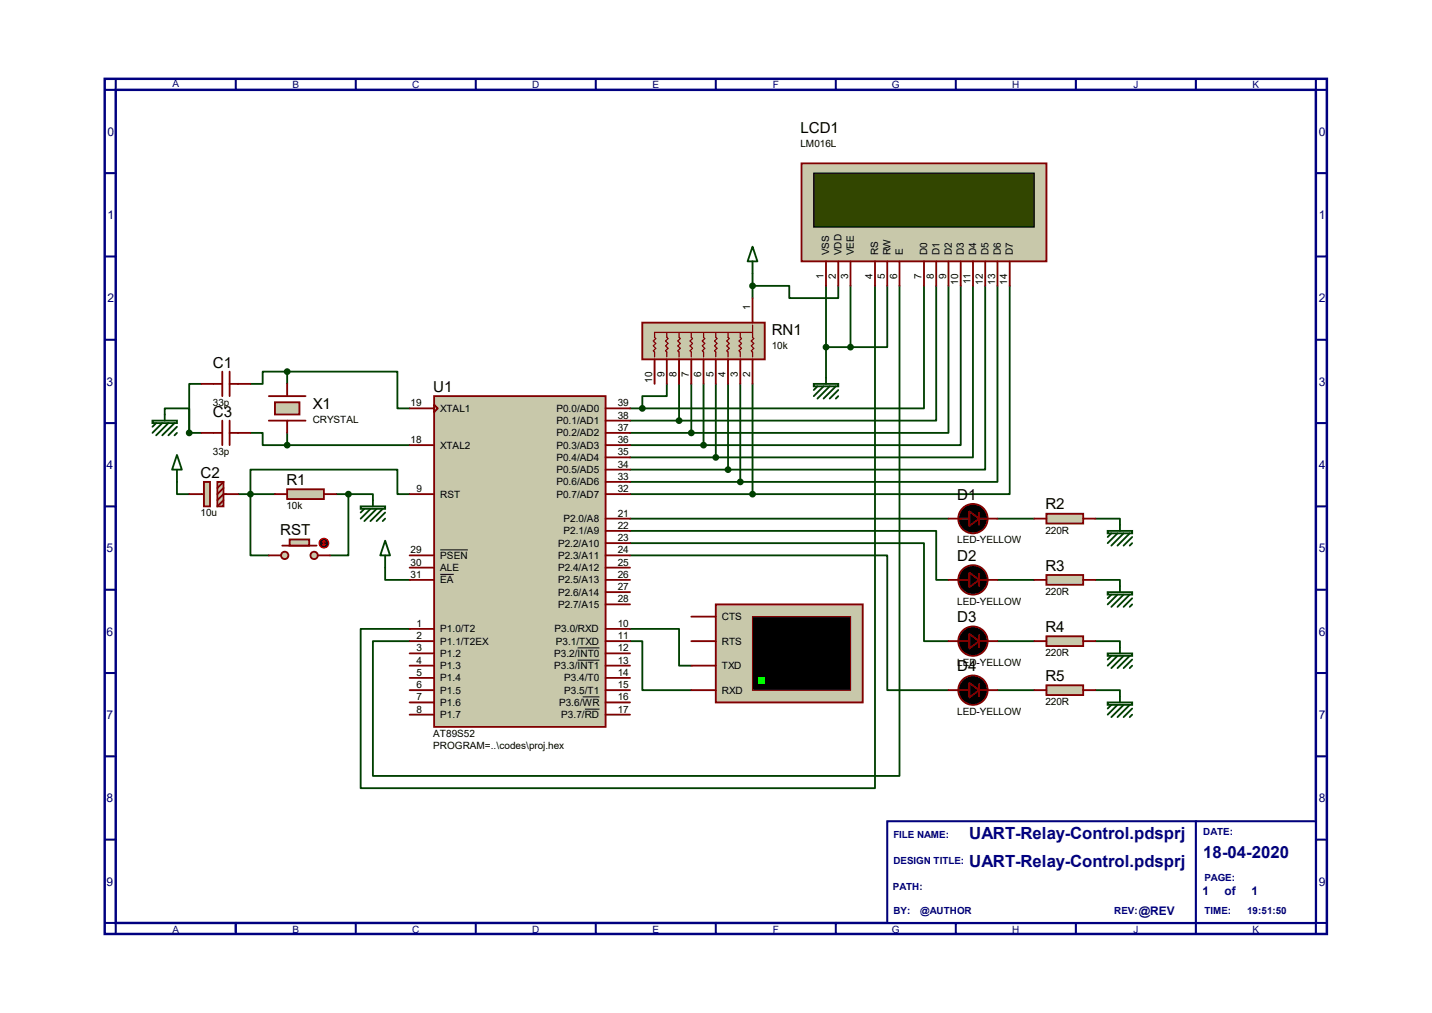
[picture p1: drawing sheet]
<svg xmlns="http://www.w3.org/2000/svg" width="297mm" height="210mm" viewBox="0 0 297 210" stroke-linecap="round" stroke-linejoin="round" font-family="sans-serif">
<path d="M21.7 16.3h253.5v177.3h-253.5zM24 18.6h248.9v172.7h-248.9z" fill="none" stroke="#000080" stroke-width=".51"/>
<path d="M24 16.3v2.3h-2.3M48.9 16.3v2.3" fill="none" stroke="#000080" stroke-width=".42"/>
<path d="M184 170.3h88.9v21h-88.9z" fill="#fff" stroke="#000080" stroke-width=".42"/>
<g fill="none" stroke="#000080" stroke-width=".42">
<path d="M73.8 16.3v2.3M98.7 16.3v2.3M123.6 16.3v2.3M148.5 16.3v2.3M173.4 16.3v2.3M198.2 16.3v2.3M223.1 16.3v2.3M248 16.3v2.3M272.9 16.3v2.3h2.3M21.7 35.9h2.3M272.9 35.9h2.3M21.7 53.2h2.3"/>
<path d="M272.9 53.2h2.3M21.7 70.4h2.3M272.9 70.4h2.3M21.7 87.7h2.3M272.9 87.7h2.3M21.7 105h2.3M272.9 105h2.3M21.7 122.3h2.3M21.7 139.5h2.3M272.9 122.3h2.3M272.9 139.5h2.3M21.7 156.8h2.3"/>
<path d="M272.9 156.8h2.3M21.7 174.1h2.3M248 170.3v23.3M272.9 174.1h2.3M21.7 191.3h2.3v2.3M48.9 191.3v2.3M73.8 191.3v2.3M98.7 191.3v2.3M123.6 191.3v2.3M148.5 191.3v2.3M173.4 191.3v2.3M198.2 191.3v2.3"/>
<path d="M223.1 191.3v2.3M275.2 191.3h-2.3v2.3"/>
</g>
<g fill="none" stroke="#004000" stroke-width=".38">
<path d="M156.1 59.3h7.6v2.5h10.2v-2.5M156.1 56.7v5.1M171.3 59.3v19M176.4 59.3v12.7M181.5 59.3v104.1h-106.7v-33h10.2M184 59.3v12.7h-7.6M186.6 59.3v101.6h-109.3v-28h7.7M191.6 59.3v25.4h-58.4M194.2 59.3v27.9h-53.4M196.7 59.3v30.4h-53.3M199.3 59.3v33h-53.4M201.8 59.3v35.5h-53.3"/>
<path d="M204.3 59.3v38.1h-53.3M206.9 59.3v40.6h-53.4M209.4 59.3v43.1h-53.3M41.8 79.6h-2.6v10.1M59.6 77h-5.1v2.6h-2.6M59.6 77h22.8v7.7h2.6M59.6 77v2.6M138.3 79.6v2.5h-5.1v2.6M140.8 79.6v7.6M143.4 79.6v10.1M145.9 79.6v12.7M148.5 79.6v15.2"/>
<path d="M151 79.6v17.8M153.5 79.6v20.3M156.1 79.6v22.8M171.3 72h5.1M34.2 85.9v-1.2h5v5M36.7 99.9v2.5h2.5M39.2 89.7h2.6M51.9 89.7h2.6v2.6h5.1M59.6 92.3h25.4M59.6 89.7v2.6M130.7 89.7h12.7M130.7 84.7h2.5"/>
<path d="M130.7 87.2h10.1M130.7 92.3h15.2M130.7 94.8h17.8M130.7 97.4h20.3M130.7 99.9h22.8M49.4 102.4h7.6M69.7 102.4h2.6M72.3 102.4h5v1.3M72.3 102.4v12.7h-3.8M79.9 117.7v2.5h5.1M85 102.4h-2.6v-5h-30.5v17.7h3.9M130.7 110.1h63.5v10.1h2.5"/>
<path d="M130.7 112.6h60.9v20.3h5.1M130.7 115.1h53.3v28h12.7M130.7 102.4h25.4M130.7 107.5h66M206.9 107.5h7.6M227.2 107.5h5.1v1.3M130.7 132.9h2.5v10.2h10.2M130.7 130.4h10.1v7.6h2.6M206.9 120.2h7.6M206.9 132.9h7.6M227.2 120.2h5.1v1.3M227.2 132.9h5.1v1.3"/>
<path d="M206.9 143.1h7.6M227.2 143.1h5.1v1.3"/>
</g>
<path d="M90 82.1h35.6v68.6h-35.6z" fill="#c8c8aa" stroke="#800000" stroke-width=".38"/>
<g fill="none" stroke="#800000" stroke-width=".38">
<path d="M85 92.3h5M85 84.7h5M90 83.9l.8 .8-.8 .7zM125.6 92.3h5.1M125.6 84.7h5.1M125.6 87.2h5.1M125.6 89.7h5.1M125.6 94.8h5.1M125.6 97.4h5.1M125.6 99.9h5.1M85 117.7h5M85 115.1h5"/>
<path d="M85 102.4h5M125.6 117.7h5.1M125.6 115.1h5.1M125.6 102.4h5.1M125.6 107.5h5.1M125.6 110.1h5.1M125.6 112.6h5.1M85 120.2h5M85 130.4h5M85 132.9h5M85 135.5h5M85 138h5"/>
<path d="M125.6 120.2h5.1M125.6 130.4h5.1M125.6 132.9h5.1M125.6 135.5h5.1M125.6 138h5.1M125.6 125.3h5.1M125.6 122.8h5.1M85 140.5h5M85 143.1h5M85 145.6h5M85 148.2h5M125.6 140.5h5.1"/>
<path d="M125.6 143.1h5.1M125.6 145.6h5.1M125.6 148.2h5.1"/>
</g>
<path d="M91.3 119.1h2.8M91.3 114h5.7M119.8 134.3h4.5M119.8 136.9h4.5M120.9 144.5h3.4M121.3 147h3" fill="none" stroke="#000" stroke-width=".21"/>
<g fill="#c8c8aa" stroke="#800000" stroke-width=".38">
<path d="M42.3 99.9h1.3v5.1h-1.3z"/>
<path d="M45.1 99.9h1.3v5.1h-1.3z"/>
</g>
<g fill="none" stroke="#800000" stroke-width=".38">
<path d="M41.8 79.6h4.3M46.1 77v5.1M47.6 77v5.1M47.6 79.6h4.3M41.8 89.7h4.3M46.1 87.2v5.1M46.4 99.9l-1.3 1.3M47.6 87.2v5.1M47.6 89.7h4.3M39.2 102.4h3.1M46.4 101.2l-1.3 1.2M46.4 103.7l-1.3 1.3"/>
<path d="M49.4 102.4h-3l-1.3 1.3"/>
</g>
<g fill="#004000" stroke="#004000" stroke-width=".38">
<circle cx="51.9" cy="102.4" r=".51"/>
<circle cx="39.2" cy="89.7" r=".51"/>
</g>
<path d="M31.6 87.2h5.1v.5h-5.1zM32.4 87.7l-.8 .8M33.7 87.7l-2.1 2M34.2 85.9v1.3M34.9 87.7l-2.5 2.6M36.2 87.7l-2.5 2.6M36.7 94.3l1 3.1h-2zM36.7 88.5l-1.8 1.8M36.7 89.7l-.5 .6M36.7 97.4v2.5M79.9 112.1l1 3h-2zM79.9 115.1v2.6" fill="none" stroke="#004000" stroke-width=".38"/>
<path d="M133.2 66.9h25.4v7.6h-25.4z" fill="#c8c8aa" stroke="#800000" stroke-width=".38"/>
<path d="M138.3 68.9v1l.3 .3-.6 .5 .6 .5-.6 .5 .6 .5-.6 .5 .3 .3v1M140.8 68.9v1l.3 .3-.5 .5 .5 .5-.5 .5 .5 .5-.5 .5 .2 .3v1M143.4 68.9v1l.2 .3-.5 .5 .5 .5-.5 .5 .5 .5-.5 .5 .3 .3v1M145.9 68.9v1l.3 .3-.5 .5 .5 .5-.5 .5 .5 .5-.5 .5 .2 .3v1M148.5 68.9v1l.2 .3-.5 .5 .5 .5-.5 .5 .5 .5-.5 .5 .3 .3v1M151 68.9v1l.3 .3-.6 .5 .6 .5-.6 .5 .6 .5-.6 .5 .3 .3v1M153.5 68.9v1l.3 .3-.5 .5 .5 .5-.5 .5 .5 .5-.5 .5 .2 .3v1M156.1 67.4v2.5l.2 .3-.5 .5 .5 .5-.5 .5 .5 .5-.5 .5 .3 .3v1M156.1 68.9h-20.3v1l.2 .3-.5 .5 .5 .5-.5 .5 .5 .5-.5 .5 .3 .3v1" fill="none" stroke="#800000" stroke-width=".25"/>
<path d="M135.8 74.5v5.1M138.3 74.5v5.1M140.8 74.5v5.1M143.4 74.5v5.1M145.9 74.5v5.1M148.5 74.5v5.1M151 74.5v5.1M153.5 74.5v5.1M156.1 61.8v5.1M156.1 74.5v5.1" fill="none" stroke="#800000" stroke-width=".38"/>
<path d="M156.1 51.1l1 3.1h-2zM156.1 54.2v2.5" fill="none" stroke="#004000" stroke-width=".38"/>
<g fill="#004000" stroke="#004000" stroke-width=".38">
<circle cx="133.2" cy="84.7" r=".51"/>
<circle cx="140.8" cy="87.2" r=".51"/>
<circle cx="143.4" cy="89.7" r=".51"/>
<circle cx="145.9" cy="92.3" r=".51"/>
<circle cx="148.5" cy="94.8" r=".51"/>
<circle cx="151" cy="97.4" r=".51"/>
<circle cx="153.5" cy="99.9" r=".51"/>
<circle cx="156.1" cy="102.4" r=".51"/>
</g>
<path d="M166.2 33.9h50.8v20.3h-50.8z" fill="#c8c8aa" stroke="#800000" stroke-width=".38"/>
<path d="M168.8 35.9h45.7v11.2h-45.7z" fill="#324600" stroke="#000" stroke-width=".25"/>
<g fill="none" stroke="#800000" stroke-width=".38">
<path d="M171.3 54.2v5.1M173.9 54.2v5.1M176.4 54.2v5.1M181.5 54.2v5.1M184 54.2v5.1M186.6 54.2v5.1M191.6 54.2v5.1M194.2 54.2v5.1M196.7 54.2v5.1M199.3 54.2v5.1M201.8 54.2v5.1M204.3 54.2v5.1"/>
<path d="M206.9 54.2v5.1M209.4 54.2v5.1"/>
</g>
<path d="M168.8 79.6h5.1v.5h-5.1zM171.3 78.3v1.3M169.5 80.1l-.7 .8M170.8 80.1l-2 2M172.1 80.1l-2.6 2.5M173.4 80.1l-2.6 2.5M173.9 80.9l-1.8 1.7M173.9 82.1l-.5 .5" fill="none" stroke="#004000" stroke-width=".38"/>
<g fill="#004000" stroke="#004000" stroke-width=".38">
<circle cx="171.3" cy="72" r=".51"/>
<circle cx="176.4" cy="72" r=".51"/>
<circle cx="156.1" cy="59.3" r=".51"/>
<circle cx="59.6" cy="77" r=".51"/>
<circle cx="59.6" cy="92.3" r=".51"/>
</g>
<path d="M148.5 125.3h30.4v20.3h-30.4z" fill="#c8c8aa" stroke="#800000" stroke-width=".38"/>
<path d="M156.1 127.8h20.3v15.3h-20.3z" fill="#000" stroke="#800000" stroke-width=".25"/>
<path d="M157.4 140.5h1.2v1.3h-1.2z" fill="#0f0"/>
<path d="M196.7 107.5h4.3M203.1 106.3v2.5M203.1 107.5h3.8M143.4 132.9h5.1M143.4 138h5.1M143.4 127.8h5.1M143.4 143.1h5.1" fill="none" stroke="#800000" stroke-width=".38"/>
<g fill="#000" stroke="#800000" stroke-width=".38">
<path d="M201 106l2.1 1.5-2.1 1.6z"/>
<circle cx="201.8" cy="107.5" r="3"/>
</g>
<path d="M217 106.5h7.7v2h-7.7z" fill="#c8c8aa" stroke="#800000" stroke-width=".38"/>
<path d="M203.1 119v2.5M214.5 107.5h2.5M224.7 107.5h2.5M196.7 120.2h4.3M203.1 120.2h3.8" fill="none" stroke="#800000" stroke-width=".38"/>
<g fill="none" stroke="#004000" stroke-width=".38">
<path d="M74.8 105h5.1v.5h-5.1zM75.6 105.5l-.8 .8M76.8 105.5l-2 2M77.3 103.7v1.3M78.1 105.5l-2.5 2.5M79.4 105.5l-2.6 2.5M79.9 106.3l-1.8 1.7M79.9 107.5l-.5 .5M229.7 110.1h5.1v.5h-5.1zM230.5 110.6l-.8 .7M231.8 110.6l-2.1 2M232.3 108.8v1.3"/>
<path d="M233 110.6l-2.5 2.5M234.3 110.6l-2.5 2.5M234.8 111.3l-1.8 1.8M234.8 112.6l-.5 .5"/>
</g>
<g fill="#000" stroke="#800000" stroke-width=".38">
<path d="M201 118.7l2.1 1.5-2.1 1.6z"/>
<circle cx="201.8" cy="120.2" r="3"/>
</g>
<path d="M217 119.2h7.7v2h-7.7z" fill="#c8c8aa" stroke="#800000" stroke-width=".38"/>
<path d="M214.5 120.2h2.5M224.7 120.2h2.5" fill="none" stroke="#800000" stroke-width=".38"/>
<path d="M229.7 122.8h5.1v.5h-5.1zM230.5 123.3l-.8 .7M231.8 123.3l-2.1 2M232.3 121.5v1.3M233 123.3l-2.5 2.5M234.3 123.3l-2.5 2.5M234.8 124l-1.8 1.8M234.8 125.3l-.5 .5" fill="none" stroke="#004000" stroke-width=".38"/>
<path d="M217 131.9h7.7v2h-7.7z" fill="#c8c8aa" stroke="#800000" stroke-width=".38"/>
<path d="M214.5 132.9h2.5M224.7 132.9h2.5" fill="none" stroke="#800000" stroke-width=".38"/>
<path d="M229.7 135.5h5.1v.5h-5.1zM230.5 136l-.8 .7M231.8 136l-2.1 2M232.3 134.2v1.3M233 136l-2.5 2.5M234.3 136l-2.5 2.5M234.8 136.7l-1.8 1.8M234.8 138l-.5 .5" fill="none" stroke="#004000" stroke-width=".38"/>
<path d="M217 142.1h7.7v2h-7.7z" fill="#c8c8aa" stroke="#800000" stroke-width=".38"/>
<path d="M196.7 132.9h4.3M203.1 131.7v2.5M203.1 132.9h3.8M196.7 143.1h4.3M203.1 143.1h3.8M203.1 141.8v2.6M214.5 143.1h2.5M224.7 143.1h2.5" fill="none" stroke="#800000" stroke-width=".38"/>
<path d="M229.7 145.6h5.1v.5h-5.1zM230.5 146.1l-.8 .8M231.8 146.1l-2.1 2.1M232.3 144.4v1.2M233 146.1l-2.5 2.6M234.3 146.1l-2.5 2.6M234.8 146.9l-1.8 1.8M234.8 148.2l-.5 .5" fill="none" stroke="#004000" stroke-width=".38"/>
<g fill="#000" stroke="#800000" stroke-width=".38">
<path d="M201 131.4l2.1 1.5-2.1 1.6zM201 141.6l2.1 1.5-2.1 1.5z"/>
<circle cx="201.8" cy="132.9" r="3"/>
<circle cx="201.8" cy="143.1" r="3"/>
</g>
<path d="M59.6 101.4h7.6v2.1h-7.6z" fill="#c8c8aa" stroke="#800000" stroke-width=".38"/>
<path d="M57 102.4h2.6M67.2 102.4h2.5" fill="none" stroke="#800000" stroke-width=".38"/>
<g fill="#c8c8aa" stroke="#800000" stroke-width=".38">
<circle cx="65.2" cy="115.1" r=".76"/>
<circle cx="59.1" cy="115.1" r=".76"/>
</g>
<path d="M58.5 113.1h7.2" fill="none" stroke="#800000" stroke-width=".38"/>
<path d="M60.1 111.8h4v1.3h-4z" fill="#c8c8aa" stroke="#800000" stroke-width=".38"/>
<path d="M55.8 115.1h2.5M65.9 115.1h2.6" fill="none" stroke="#800000" stroke-width=".38"/>
<circle cx="67.2" cy="112.6" r="1.02" fill="#400000" stroke="#f00" stroke-width=".21"/>
<path d="M66.9 112.9l.3 .2M67.2 112.1v1M67.2 112.1l-.3 .3M67.2 112.1l.2 .3M67.4 112.9l-.2 .2" fill="none" stroke="#f00" stroke-width=".21"/>
<circle cx="72.3" cy="102.4" r=".51" fill="#004000" stroke="#004000" stroke-width=".38"/>
<path d="M55.8 87.2h7.6M55.8 82.1h7.6" fill="none" stroke="#800000" stroke-width=".38"/>
<path d="M57 83.4h5.1v2.5h-5.1z" fill="#c8c8aa" stroke="#800000" stroke-width=".38"/>
<path d="M59.6 79.6v2.5M59.6 87.2v2.5" fill="none" stroke="#800000" stroke-width=".38"/>
<g font-size="3.5" fill="#000080">
<text x="201" y="173.9">UART-Relay-Control.pdsprj</text>
<text x="201" y="179.7">UART-Relay-Control.pdsprj</text>
<text x="249.6" y="178">18-04-2020</text>
</g>
<g font-size="3.1">
<text x="166" y="27.6">LCD1</text>
<text x="160.1" y="69.6">RN1</text>
<text x="44.2" y="76.2">C1</text>
<text x="89.9" y="81.3">U1</text>
<text x="44.2" y="86.4">C3</text>
<text x="64.9" y="84.8">X1</text>
<text x="41.6" y="99.1">C2</text>
<text x="59.4" y="100.6">R1</text>
<text x="198.5" y="103.6">D1</text>
<text x="216.8" y="105.6">R2</text>
<text x="58.1" y="111">RST</text>
<text x="198.5" y="116.3">D2</text>
<text x="216.8" y="118.3">R3</text>
<text x="198.5" y="129">D3</text>
<text x="216.8" y="131">R4</text>
<text x="198.5" y="139.1">D4</text>
<text x="216.8" y="141.2">R5</text>
</g>
<g font-size="2.5" fill="#000080">
<text x="22.3" y="28.2">0</text>
<text x="273.5" y="28.2">0</text>
<text x="22.3" y="45.4">1</text>
<text x="273.5" y="45.4">1</text>
<text x="22.3" y="62.7">2</text>
<text x="273.5" y="62.7">2</text>
<text x="22.1" y="80">3</text>
<text x="273.5" y="80">3</text>
<text x="22.1" y="97.2">4</text>
<text x="273.5" y="97.2">4</text>
<text x="22.1" y="114.5">5</text>
<text x="273.5" y="114.5">5</text>
<text x="22.1" y="131.8">6</text>
<text x="273.5" y="131.8">6</text>
<text x="22.1" y="149.1">7</text>
<text x="273.5" y="149.1">7</text>
<text x="22.1" y="166.3">8</text>
<text x="273.5" y="166.3">8</text>
<text x="22.1" y="183.6">9</text>
<text x="249.4" y="185.6">1</text>
<text x="254" y="185.6">of</text>
<text x="259.5" y="185.6">1</text>
<text x="273.5" y="183.6">9</text>
<text x="236.2" y="189.7">@REV</text>
</g>
<g font-size="2.1" fill="#000080">
<text x="35.8" y="18.1">A</text>
<text x="60.7" y="18.3">B</text>
<text x="85.5" y="18.3">C</text>
<text x="110.4" y="18.3">D</text>
<text x="135.3" y="18.3">E</text>
<text x="160.3" y="18.3">F</text>
<text x="185" y="18.3">G</text>
<text x="209.9" y="18.3">H</text>
<text x="235.1" y="18.3">J</text>
<text x="259.8" y="18.3">K</text>
<text x="35.8" y="193.3">A</text>
<text x="60.7" y="193.3">B</text>
<text x="85.5" y="193.3">C</text>
<text x="110.4" y="193.3">D</text>
<text x="135.3" y="193.3">E</text>
<text x="160.3" y="193.3">F</text>
<text x="185" y="193.3">G</text>
<text x="209.9" y="193.3">H</text>
<text x="235.1" y="193.3">J</text>
<text x="259.8" y="193.3">K</text>
</g>
<g font-size="2.1">
<text x="166" y="30.5">LM016L</text>
<text x="172" y="52.9" transform="rotate(-90 172 52.9)">VSS</text>
<text x="174.5" y="52.9" transform="rotate(-90 174.5 52.9)">VDD</text>
<text x="177.1" y="52.9" transform="rotate(-90 177.1 52.9)">VEE</text>
<text x="182.2" y="52.9" transform="rotate(-90 182.2 52.9)">RS</text>
<text x="184.7" y="52.9" transform="rotate(-90 184.7 52.9)">RW</text>
<text x="187.2" y="52.9" transform="rotate(-90 187.2 52.9)">E</text>
<text x="192.3" y="52.9" transform="rotate(-90 192.3 52.9)">D0</text>
<text x="194.9" y="52.9" transform="rotate(-90 194.9 52.9)">D1</text>
<text x="197.4" y="52.9" transform="rotate(-90 197.4 52.9)">D2</text>
<text x="199.9" y="52.9" transform="rotate(-90 199.9 52.9)">D3</text>
<text x="202.5" y="52.9" transform="rotate(-90 202.5 52.9)">D4</text>
<text x="205" y="52.9" transform="rotate(-90 205 52.9)">D5</text>
<text x="207.6" y="52.9" transform="rotate(-90 207.6 52.9)">D6</text>
<text x="210.1" y="52.9" transform="rotate(-90 210.1 52.9)">D7</text>
<text x="170.8" y="57.9" transform="rotate(-90 170.8 57.9)">1</text>
<text x="173.4" y="57.9" transform="rotate(-90 173.4 57.9)">2</text>
<text x="175.9" y="57.9" transform="rotate(-90 175.9 57.9)">3</text>
<text x="181" y="57.9" transform="rotate(-90 181 57.9)">4</text>
<text x="183.5" y="57.9" transform="rotate(-90 183.5 57.9)">5</text>
<text x="186.1" y="57.9" transform="rotate(-90 186.1 57.9)">6</text>
<text x="191.1" y="57.9" transform="rotate(-90 191.1 57.9)">7</text>
<text x="193.7" y="57.9" transform="rotate(-90 193.7 57.9)">8</text>
<text x="196.2" y="57.9" transform="rotate(-90 196.2 57.9)">9</text>
<text x="198.8" y="59.1" transform="rotate(-90 198.8 59.1)">10</text>
<text x="201.3" y="58.9" transform="rotate(-90 201.3 58.9)">11</text>
<text x="203.8" y="59.1" transform="rotate(-90 203.8 59.1)">12</text>
<text x="206.4" y="59.1" transform="rotate(-90 206.4 59.1)">13</text>
<text x="208.9" y="59.1" transform="rotate(-90 208.9 59.1)">14</text>
<text x="155.6" y="64.3" transform="rotate(-90 155.6 64.3)">1</text>
<text x="160.1" y="72.4">10k</text>
<text x="135.3" y="79.4" transform="rotate(-90 135.3 79.4)">10</text>
<text x="137.8" y="78.2" transform="rotate(-90 137.8 78.2)">9</text>
<text x="140.3" y="78.2" transform="rotate(-90 140.3 78.2)">8</text>
<text x="142.9" y="78.2" transform="rotate(-90 142.9 78.2)">7</text>
<text x="145.4" y="78.2" transform="rotate(-90 145.4 78.2)">6</text>
<text x="148" y="78.2" transform="rotate(-90 148 78.2)">5</text>
<text x="150.5" y="78.2" transform="rotate(-90 150.5 78.2)">4</text>
<text x="153" y="78.2" transform="rotate(-90 153 78.2)">3</text>
<text x="155.6" y="78.2" transform="rotate(-90 155.6 78.2)">2</text>
<text x="44.2" y="84.2">33p</text>
<text x="64.9" y="87.7">CRYSTAL</text>
<text x="85.2" y="84.2">19</text>
<text x="91.3" y="85.4">XTAL1</text>
<text x="115.4" y="85.4">P0.0/AD0</text>
<text x="115.4" y="87.9">P0.1/AD1</text>
<text x="128.1" y="84.2">39</text>
<text x="128.1" y="86.8">38</text>
<text x="128.1" y="89.3">37</text>
<text x="44.2" y="94.4">33p</text>
<text x="85.2" y="91.9">18</text>
<text x="91.3" y="93">XTAL2</text>
<text x="115.4" y="90.5">P0.2/AD2</text>
<text x="115.4" y="93">P0.3/AD3</text>
<text x="115.4" y="95.5">P0.4/AD4</text>
<text x="128.1" y="91.9">36</text>
<text x="128.1" y="94.4">35</text>
<text x="115.4" y="98.1">P0.5/AD5</text>
<text x="115.4" y="100.6">P0.6/AD6</text>
<text x="128.1" y="96.9">34</text>
<text x="128.1" y="99.5">33</text>
<text x="41.6" y="107.1">10u</text>
<text x="59.4" y="105.6">10k</text>
<text x="86.4" y="102">9</text>
<text x="91.3" y="103.2">RST</text>
<text x="115.4" y="103.2">P0.7/AD7</text>
<text x="128.1" y="102">32</text>
<text x="128.1" y="107.1">21</text>
<text x="115.7" y="113.3">P2.2/A10</text>
<text x="116.9" y="108.2">P2.0/A8</text>
<text x="116.9" y="110.8">P2.1/A9</text>
<text x="128.1" y="109.6">22</text>
<text x="128.1" y="112.2">23</text>
<text x="198.5" y="112.6">LED-YELLOW</text>
<text x="216.8" y="110.6">220R</text>
<text x="85.2" y="117.3">30</text>
<text x="85.2" y="119.8">31</text>
<text x="85.2" y="114.7">29</text>
<text x="91.3" y="118.4">ALE</text>
<text x="91.3" y="115.9">PSEN</text>
<text x="115.7" y="115.9">P2.3/A11</text>
<text x="115.7" y="118.4">P2.4/A12</text>
<text x="128.1" y="114.7">24</text>
<text x="128.1" y="117.3">25</text>
<text x="128.1" y="119.8">26</text>
<text x="91.3" y="120.9">EA</text>
<text x="115.7" y="120.9">P2.5/A13</text>
<text x="115.7" y="123.5">P2.6/A14</text>
<text x="128.1" y="124.9">28</text>
<text x="128.1" y="122.3">27</text>
<text x="198.5" y="125.3">LED-YELLOW</text>
<text x="216.8" y="123.3">220R</text>
<text x="86.4" y="130">1</text>
<text x="91.3" y="131.1">P1.0/T2</text>
<text x="115" y="131.1">P3.0/RXD</text>
<text x="115.7" y="126">P2.7/A15</text>
<text x="128.1" y="130">10</text>
<text x="149.7" y="128.6">CTS</text>
<text x="86.4" y="132.5">2</text>
<text x="86.4" y="135">3</text>
<text x="86.4" y="137.6">4</text>
<text x="91.3" y="133.6">P1.1/T2EX</text>
<text x="91.3" y="136.2">P1.2</text>
<text x="114.9" y="136.2">P3.2/INT0</text>
<text x="115.3" y="133.6">P3.1/TXD</text>
<text x="128.1" y="132.5">11</text>
<text x="128.1" y="135">12</text>
<text x="128.1" y="137.6">13</text>
<text x="149.7" y="133.6">RTS</text>
<text x="216.8" y="136">220R</text>
<text x="86.4" y="140.1">5</text>
<text x="86.4" y="142.7">6</text>
<text x="91.3" y="138.7">P1.3</text>
<text x="91.3" y="141.3">P1.4</text>
<text x="91.3" y="143.8">P1.5</text>
<text x="114.9" y="138.7">P3.3/INT1</text>
<text x="117" y="141.3">P3.4/T0</text>
<text x="117" y="143.8">P3.5/T1</text>
<text x="128.1" y="140.1">14</text>
<text x="128.1" y="142.7">15</text>
<text x="149.7" y="143.8">RXD</text>
<text x="149.7" y="138.7">TXD</text>
<text x="198.5" y="138">LED-YELLOW</text>
<text x="86.4" y="145.2">7</text>
<text x="86.4" y="147.7">8</text>
<text x="91.3" y="146.3">P1.6</text>
<text x="91.3" y="148.9">P1.7</text>
<text x="116" y="146.3">P3.6/WR</text>
<text x="116.4" y="148.9">P3.7/RD</text>
<text x="128.1" y="147.7">17</text>
<text x="128.1" y="145.2">16</text>
<text x="198.5" y="148.2">LED-YELLOW</text>
<text x="216.8" y="146.2">220R</text>
<text x="89.9" y="152.8">AT89S52</text>
<text x="89.9" y="155.3">PROGRAM=..\codes\proj.hex</text>
</g>
<g font-size="2" fill="#000080">
<text x="185.3" y="173.7">FILE NAME:</text>
<text x="249.6" y="173.2">DATE:</text>
<text x="185.3" y="179.2">DESIGN TITLE:</text>
<text x="185.2" y="184.5">PATH:</text>
<text x="249.8" y="182.6">PAGE:</text>
<text x="185.3" y="189.4">BY:</text>
<text x="190.9" y="189.4">@AUTHOR</text>
<text x="231.1" y="189.6">REV:</text>
<text x="249.8" y="189.6">TIME:</text>
<text x="258.6" y="189.6">19:51:50</text>
</g>
</svg>
